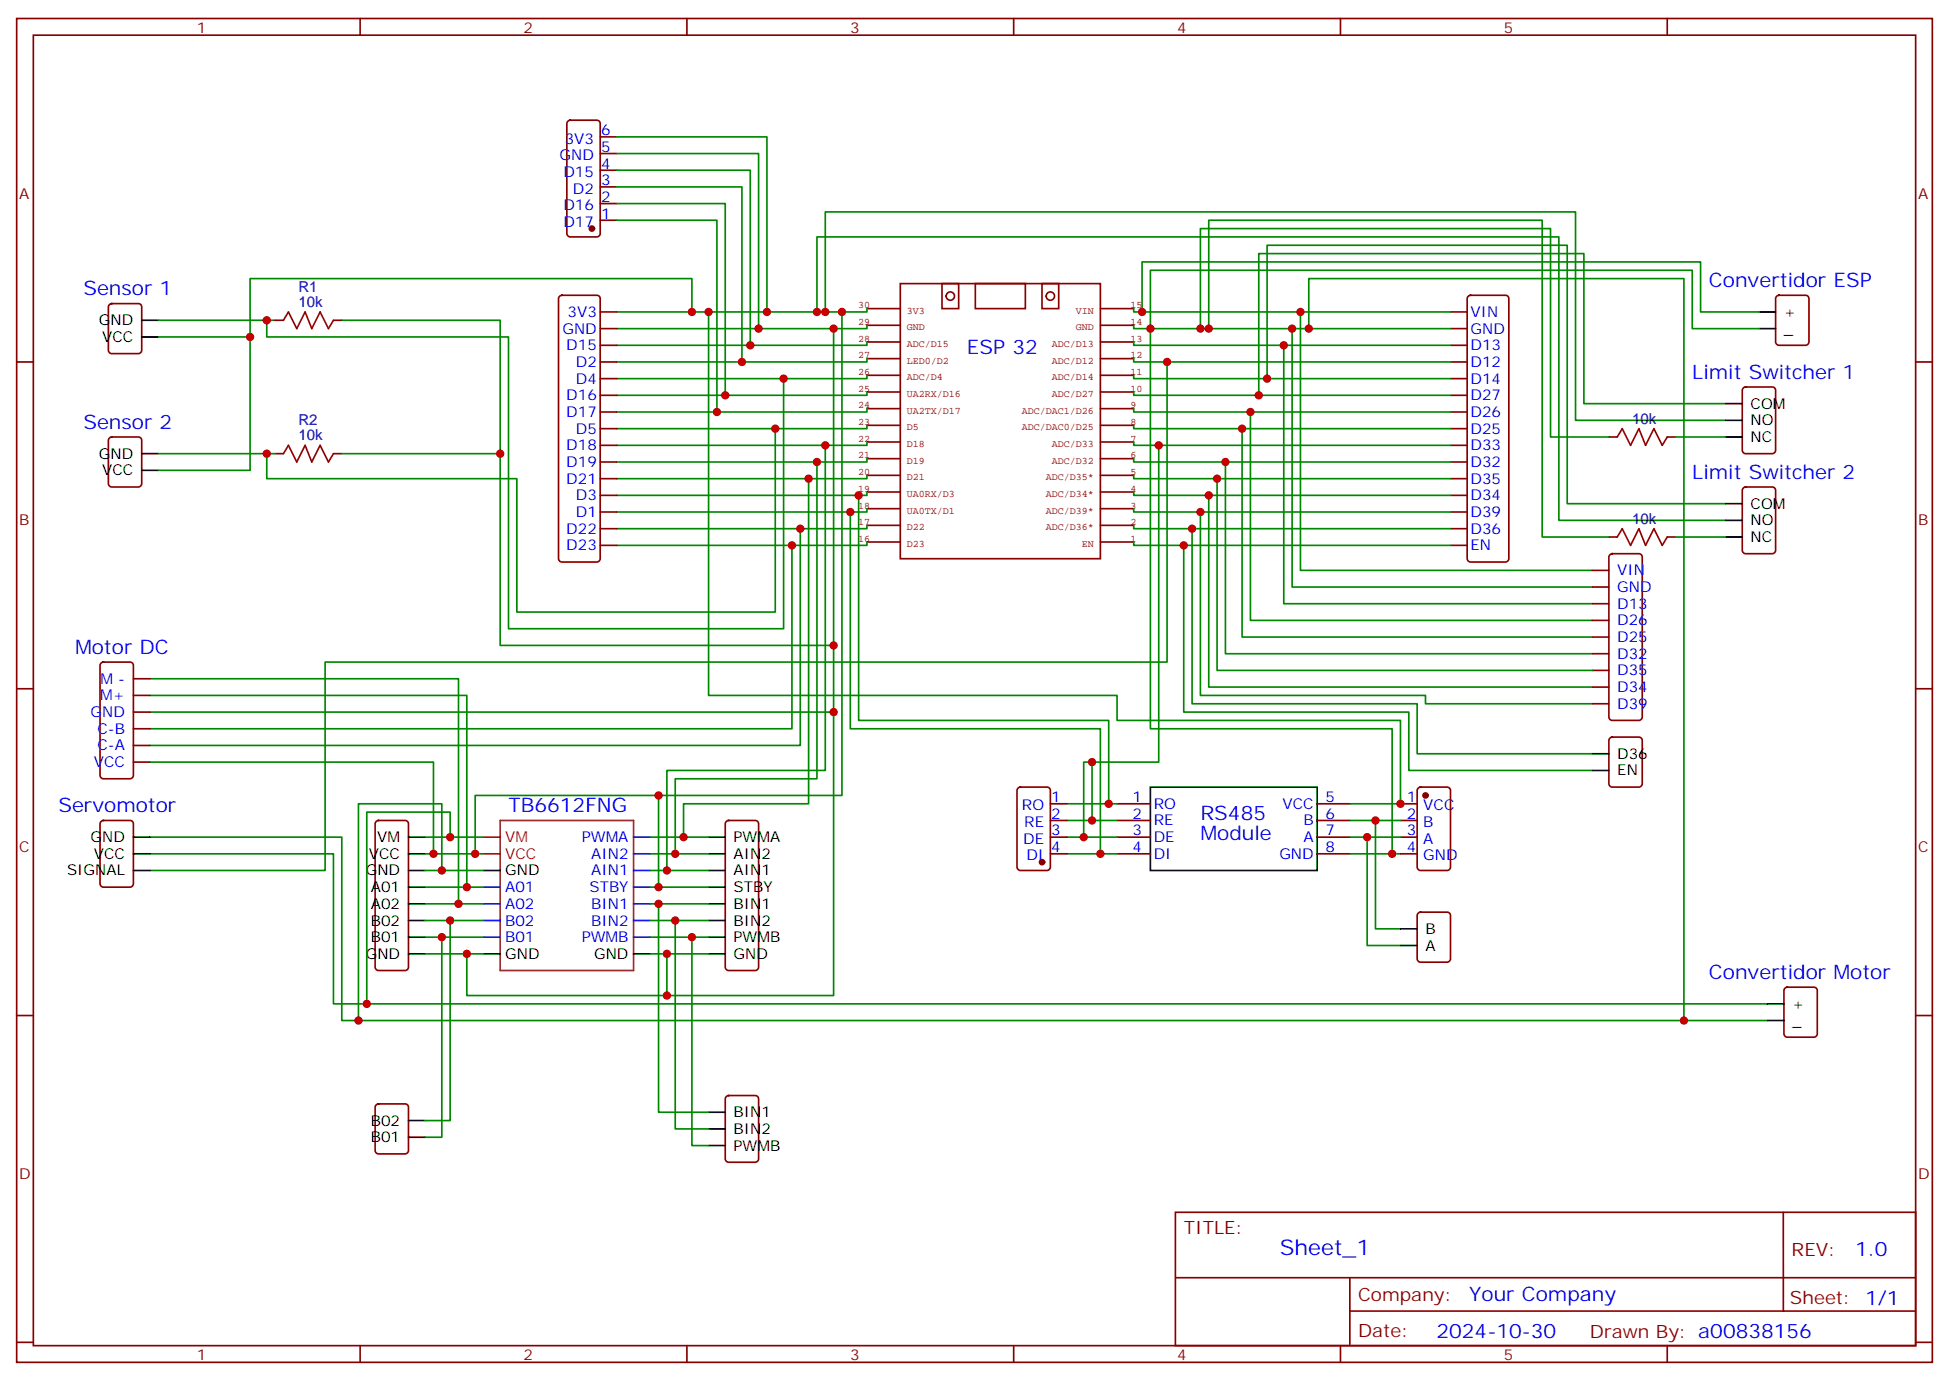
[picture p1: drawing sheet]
<svg xmlns="http://www.w3.org/2000/svg" width="412mm" height="292mm" viewBox="0 0 412 292" stroke-linecap="round" stroke-linejoin="round" font-family="sans-serif">
<g fill="none" stroke="#870000" stroke-width=".35">
<path d="M3.5 3.9h405.4v284.4h-405.4zM7.1 7.4h398.2v277.3h-398.2zM76.2 3.9v3.5M145.3 3.9v3.5M214.5 3.9v3.5M283.6 3.9v3.5M352.8 3.9v3.5M120.2 25.6l.4-.2h5.7a.71 .71 0 0 1 .7 .7v23.3a.76 .76 0 0 1-.7 .7h-5.7a.76 .76 0 0 1-.7-.7v-23.3zM127 39.5h3.5M127 36h3.5M127 32.5h3.5M127 29h3.5"/>
<path d="M127 46.6h3.5M127 43.1h3.5M3.5 76.6h3.6M23.2 64.4l.4-.2h5.7a.71 .71 0 0 1 .7 .7v9.2a.76 .76 0 0 1-.7 .7h-5.7a.76 .76 0 0 1-.7-.7v-9.2zM58.2 67.8h1.8M70.6 67.8h1.7M118.4 62.7l.5-.2h7.4a.71 .71 0 0 1 .7 .7v55a.76 .76 0 0 1-.7 .7h-7.4a.76 .76 0 0 1-.7-.7v-55zM127 76.6h3.5M127 73.1h3.5M127 69.5h3.5M127 66h3.5M306.9 76.6h3.5"/>
<path d="M306.9 73.1h3.5M306.9 69.5h3.5M306.9 66h3.5M310.7 62.7l.4-.2h7.5a.71 .71 0 0 1 .7 .7v55a.76 .76 0 0 1-.7 .7h-7.5a.76 .76 0 0 1-.7-.7v-55zM375.9 62.7l.5-.2h5.7a.71 .71 0 0 1 .7 .7v9.2a.76 .76 0 0 1-.7 .7h-5.7a.76 .76 0 0 1-.7-.7v-9.2zM405.3 76.6h3.6M23.2 92.7l.4-.2h5.7a.71 .71 0 0 1 .7 .7v9.1a.76 .76 0 0 1-.7 .7h-5.7a.76 .76 0 0 1-.7-.7v-9.1zM58.2 96h1.8M70.6 96h1.7M127 97.8h3.5M127 94.2h3.5M127 90.7h3.5"/>
<path d="M127 87.2h3.5M127 83.6h3.5M127 80.1h3.5M306.9 97.8h3.5M306.9 94.2h3.5M306.9 90.7h3.5M306.9 87.2h3.5M306.9 83.6h3.5M306.9 80.1h3.5M340.4 92.5h1.8M352.8 92.5h1.7M368.9 82.1l.5-.2h5.6a.71 .71 0 0 1 .7 .7v12.7a.76 .76 0 0 1-.7 .7h-5.6a.76 .76 0 0 1-.7-.7v-12.7z"/>
<path d="M127 115.4h3.5M127 111.9h3.5M127 108.3h3.5M127 104.8h3.5M127 101.3h3.5M306.9 115.4h3.5M306.9 111.9h3.5M306.9 108.3h3.5M306.9 104.8h3.5M306.9 101.3h3.5M340.4 113.6h1.8M340.7 117.4l.4-.2h5.7a.71 .71 0 0 1 .7 .7v33.8a.76 .76 0 0 1-.7 .7h-5.7a.76 .76 0 0 1-.7-.7v-33.8z"/>
<path d="M352.8 113.6h1.7M368.9 103.3l.5-.3h5.6a.71 .71 0 0 1 .7 .8v12.7a.76 .76 0 0 1-.7 .7h-5.6a.76 .76 0 0 1-.7-.7v-12.7zM336.9 120.7h3.5M336.9 124.2h3.5M336.9 127.7h3.5M336.9 131.3h3.5M336.9 134.8h3.5M336.9 138.3h3.5M3.5 145.7h3.6M21.4 140.3l.5-.2h5.6a.71 .71 0 0 1 .7 .7v23.3a.76 .76 0 0 1-.7 .7h-5.6a.76 .76 0 0 1-.7-.7v-23.3zM28.2 157.7h3.5M28.2 154.2h3.5"/>
<path d="M28.2 150.7h3.5M28.2 147.1h3.5M28.2 143.6h3.5M336.9 141.9h3.5M336.9 145.4h3.5M336.9 148.9h3.5M340.7 156.2l.4-.2h5.7a.71 .71 0 0 1 .7 .7v9.1a.76 .76 0 0 1-.7 .7h-5.7a.76 .76 0 0 1-.7-.7v-9.1zM405.3 145.7h3.6M21.4 173.8l.5-.2h5.6a.71 .71 0 0 1 .7 .7v12.7a.76 .76 0 0 1-.7 .7h-5.6a.76 .76 0 0 1-.7-.7v-12.7zM28.2 161.3h3.5M79.6 173.8l.5-.2h5.6a.71 .71 0 0 1 .7 .7v30.3a.76 .76 0 0 1-.7 .8h-5.6a.76 .76 0 0 1-.7-.8v-30.3zM153.7 173.8l.5-.2h5.6a.71 .71 0 0 1 .7 .7v30.3a.76 .76 0 0 1-.7 .8h-5.6a.76 .76 0 0 1-.7-.8v-30.3z"/>
<path d="M215.4 166.8l.5-.3h5.6a.71 .71 0 0 1 .7 .8v16.2a.76 .76 0 0 1-.7 .7h-5.6a.76 .76 0 0 1-.7-.7v-16.2zM222.2 170.1h3.6M222.2 173.6h3.6M222.2 177.1h3.6M236.4 170.1h7M236.4 173.6h7M236.4 177.1h7M278.7 170.1h7.1M278.7 173.6h7.1M278.7 177.1h7.1M296.3 170.1h3.6M296.3 173.6h3.6"/>
<path d="M296.3 177.1h3.6M300.1 166.8l.5-.3h5.6a.71 .71 0 0 1 .7 .8v16.2a.76 .76 0 0 1-.7 .7h-5.6a.76 .76 0 0 1-.7-.7v-16.2zM222.2 180.7h3.6M236.4 180.7h7M278.7 180.7h7.1M296.3 180.7h3.6M300.1 193.2l.5-.2h5.6a.71 .71 0 0 1 .7 .7v9.2a.76 .76 0 0 1-.7 .7h-5.6a.76 .76 0 0 1-.7-.7v-9.2zM3.5 214.9h3.6M377.7 209.1l.5-.2h5.6a.71 .71 0 0 1 .7 .7v9.2a.76 .76 0 0 1-.7 .7h-5.6a.76 .76 0 0 1-.7-.7v-9.2zM405.3 214.9h3.6M79.6 233.8l.5-.2h5.6a.71 .71 0 0 1 .7 .7v9.2a.76 .76 0 0 1-.7 .7h-5.6a.76 .76 0 0 1-.7-.7v-9.2zM153.7 232l.5-.2h5.6a.71 .71 0 0 1 .7 .7v12.7a.76 .76 0 0 1-.7 .7h-5.6a.76 .76 0 0 1-.7-.7v-12.7z"/>
<path d="M248.7 256.5h156.6v28.2h-156.6zM377.3 256.5v20.9M248.7 270.4h156.5M285.6 277.4h119.6M285.6 270.4v14.1M3.5 284h3.6M76.2 284.7v3.6M145.3 284.7v3.6M214.5 284.7v3.6M283.6 284.7v3.6M352.8 284.7v3.6M405.3 284h3.6"/>
</g>
<g fill="none" stroke="#850000" stroke-width=".35">
<path d="M183.4 79.4h7.1M183.4 75.9h7.1M183.4 72.4h7.1M183.4 68.8h7.1M183.4 65.3h7.1M190.5 60h42.3v58.2h-42.3zM199.3 60h3.5v5.3h-3.5zM206.4 60h10.6v5.3h-10.6zM220.5 60h3.5v5.3h-3.5zM232.8 79.4h7.1M232.8 75.9h7.1M232.8 72.4h7.1"/>
<path d="M232.8 68.8h7.1M232.8 65.3h7.1M183.4 82.9h7.1M183.4 97h7.1M183.4 93.5h7.1M183.4 90h7.1M183.4 86.5h7.1M232.8 82.9h7.1M232.8 97h7.1M232.8 93.5h7.1M232.8 90h7.1M232.8 86.5h7.1"/>
<path d="M183.4 114.7h7.1M183.4 111.2h7.1M183.4 107.6h7.1M183.4 104.1h7.1M183.4 100.6h7.1M232.8 114.7h7.1M232.8 111.2h7.1M232.8 107.6h7.1M232.8 104.1h7.1M232.8 100.6h7.1"/>
<circle cx="201.1" cy="62.6" r=".88"/>
<circle cx="222.3" cy="62.6" r=".88"/>
</g>
<g fill="none" stroke="#008700" stroke-width=".35">
<path d="M130.5 29h31.8v37M130.5 32.5h30v37M130.5 36h28.2v37.1M130.5 39.5h26.5v37.1M130.5 43.1h23v40.5M130.5 46.6h21.2v40.6M33.5 71.3h19.4v28.2h-19.4M33.5 67.8h24.7M56.4 67.8v3.5h51.2v61.7h58.2v-52.9M72.3 67.8h33.5v68.8h70.6M146.4 66v-7.1h-93.5v12.4M149.9 66v81.1h86.5v5.3h59.9v17.7h-10.5"/>
<path d="M172.9 66v-15.9h156.9v60h35.3M174.6 66v-21.2h158.8v44.1h31.7M176.4 69.5v141.1h-77.6v-8.8M178.2 66v102.3h-77.7v12.4M183.4 65.3v.7h-52.9M183.4 68.8v.7h-52.9M183.4 72.4v.7h-52.9M183.4 75.9v.7h-52.9M183.4 79.4v.7h-52.9M239.9 65.3v.7h67M239.9 68.8v.7h67M239.9 72.4v.7h67"/>
<path d="M239.9 75.9v.7h67M239.9 79.4v.7h67M241.7 66v-10.6h118.1v10.6h12.4M246.9 76.6v63.5h-178.1v44.1h-37.1M254 69.5v-21.1h74.1v44.1h12.3M255.8 69.5v-22.9h70.5v67h14.1M271.6 73.1v54.6h65.3M273.4 69.5v54.7h63.5M275.2 66v54.7h61.7M276.9 69.5v-10.6h79.4v157M372.2 69.5h-14.1v-12.3h-114.7v97h51.2v26.5M33.5 96h24.7"/>
<path d="M72.3 96h33.5M164 90.7v38.8h-54.6v-28.2h-53v-5.3M172.9 97.8v67h-30v15.9M174.6 94.2v68.8h-33.5v21.2M183.4 82.9v.7h-52.9M183.4 86.5v.7h-52.9M183.4 90v.7h-52.9M183.4 93.5v.7h-52.9M183.4 97v.8h-52.9M239.9 82.9v.7h67M239.9 86.5v.7h67M239.9 90v.7h67"/>
<path d="M239.9 93.5v.7h67M239.9 97v.8h67M245.2 94.2v67.1h-14.1v12.3M259.3 97.8v40.5h77.6M262.8 90.7v44.1h74.1M264.6 87.2v44.1h72.3M266.3 83.6v-29.9h68.8v31.7h30M268.1 80.1v-28.2h63.5v54.7h33.5M354.5 92.5h10.6M167.6 115.4v38.8h-135.9M169.3 111.9v45.8h-137.6M171.1 101.3v68.8h-26.5v7"/>
<path d="M179.9 108.3v45.9h52.9v26.5M181.7 104.8v47.6h52.9v17.7M183.4 100.6v.7h-52.9M183.4 104.1v.7h-52.9M183.4 107.6v.7h-52.9M183.4 111.2v.7h-52.9M183.4 114.7v.7h-52.9M239.9 100.6v.7h67M239.9 104.1v.7h67M239.9 107.6v.7h67M239.9 111.2v.7h67M239.9 114.7v.7h67"/>
<path d="M250.5 115.4v35.3h47.6v12.3h38.8M252.2 111.9v37h47.7v10.6h37M254 108.3v38.8h47.6v1.8h35.3M255.8 104.8v40.6h81.1M257.5 101.3v40.6h79.4M354.5 113.6h10.6M31.7 147.1h67.1v40.6M31.7 143.6h65.3v47.6M31.7 150.7h144.7M31.7 177.1h40.6v38.8h3.5M31.7 161.3h60v19.4M90 177.1h12.3"/>
<path d="M95.2 177.1v-5.3h-17.6v40.6h296.3M137.6 177.1h12.3M139.3 168.3v19.4M225.8 170.1h10.6M225.8 173.6h10.6M225.8 177.1h10.6M231.1 161.3h-1.8v15.8M285.8 173.6h5.2v22.9h5.3M285.8 177.1h3.5v23h7M289.3 177.1h7M291 173.6h5.3M31.7 180.7h38.9v31.7h7"/>
<path d="M90 180.7h12.3M90 184.2h12.3M90 187.7h12.3M90 191.2h12.3M90 194.8h12.3M90 198.3h12.3M93.5 184.2v-14.1h-17.7v45.8h298.1M93.5 198.3v42.3h-3.5M95.2 194.8v42.3h-5.2M137.6 180.7h12.3M137.6 184.2h12.3M137.6 187.7h12.3"/>
<path d="M137.6 191.2h12.3M137.6 194.8h12.3M137.6 198.3h12.3M139.3 191.2v44.1h10.6M142.9 194.8v44.1h7M146.4 198.3v44.1h3.5M225.8 180.7h10.6M285.8 180.7h10.5M90 201.8h12.3M137.6 201.8h12.3M141.1 201.8v8.8"/>
</g>
<g fill="none" stroke="#000" stroke-width=".35">
<path d="M30 71.3h3.5M30 67.8h3.5M372.2 66h3.5M372.2 69.5h3.5M30 99.5h3.5M30 96h3.5M365.1 85.4h3.6M365.1 88.9h3.6M365.1 92.5h3.6M365.1 106.6h3.6M365.1 110.1h3.6M365.1 113.6h3.6"/>
<path d="M336.9 159.5h3.5M28.2 177.1h3.5M86.4 177.1h3.6M149.9 177.1h3.6M243.4 166.5h35.3v17.7h-35.3zM336.9 163h3.5M28.2 180.7h3.5M28.2 184.2h3.5M86.4 180.7h3.6M86.4 184.2h3.6M86.4 187.7h3.6M86.4 191.2h3.6"/>
<path d="M86.4 194.8h3.6M86.4 198.3h3.6M102.3 184.2h3.5M149.9 180.7h3.6M149.9 184.2h3.6M149.9 187.7h3.6M149.9 191.2h3.6M149.9 194.8h3.6M149.9 198.3h3.6M296.3 196.5h3.6M86.4 201.8h3.6M102.3 201.8h3.5"/>
<path d="M134.1 201.8h3.5M149.9 201.8h3.6M296.3 200.1h3.6M373.9 212.4h3.6M373.9 215.9h3.6M86.4 237.1h3.6M149.9 235.3h3.6M149.9 238.9h3.6M86.4 240.6h3.6M149.9 242.4h3.6"/>
</g>
<path d="M105.8 173.6h28.3v31.8h-28.3z" fill="none" stroke="#8c2424" stroke-width=".35"/>
<path d="M102.3 177.1h3.5M102.3 180.7h3.5" fill="none" stroke="#f00" stroke-width=".35"/>
<path d="M134.1 177.1h3.5M102.3 187.7h3.5M102.3 191.2h3.5M102.3 194.8h3.5M102.3 198.3h3.5M134.1 187.7h3.5M134.1 191.2h3.5M134.1 194.8h3.5M134.1 198.3h3.5M134.1 184.2h3.5M134.1 180.7h3.5" fill="none" stroke="#00f" stroke-width=".35"/>
<path d="M60 67.8l1-1.8 1.8 3.5 1.8-3.5 1.4 3.5 1.7-3.5 1.8 3.5 1.1-1.7M60 96l1-1.8 1.8 3.6 1.8-3.6 1.4 3.6 1.7-3.6 1.8 3.6 1.1-1.8M342.2 92.5l1.1-1.8 1.7 3.5 1.8-3.5 1.4 3.5 1.8-3.5 1.7 3.5 1.1-1.7M342.2 113.6l1.1-1.7 1.7 3.5 1.8-3.5 1.4 3.5 1.8-3.5 1.7 3.5 1.1-1.8" fill="none" stroke="#a10000" stroke-width=".35"/>
<g fill="#870000" stroke="#870000" stroke-width=".35">
<circle cx="125.2" cy="48.4" r=".53"/>
<circle cx="301.6" cy="168.3" r=".53"/>
<circle cx="220.5" cy="182.4" r=".53"/>
</g>
<g fill="#c00">
<circle cx="294.6" cy="180.7" r=".88"/>
<circle cx="181.7" cy="104.8" r=".88"/>
<circle cx="234.6" cy="170.1" r=".88"/>
<circle cx="179.9" cy="108.3" r=".88"/>
<circle cx="232.8" cy="180.7" r=".88"/>
<circle cx="178.2" cy="66" r=".88"/>
<circle cx="100.5" cy="180.7" r=".88"/>
<circle cx="139.3" cy="187.7" r=".88"/>
<circle cx="139.3" cy="168.3" r=".88"/>
<circle cx="176.4" cy="69.5" r=".88"/>
<circle cx="98.8" cy="201.8" r=".88"/>
<circle cx="141.1" cy="201.8" r=".88"/>
<circle cx="141.1" cy="210.6" r=".88"/>
<circle cx="171.1" cy="101.3" r=".88"/>
<circle cx="144.6" cy="177.1" r=".88"/>
<circle cx="169.3" cy="111.9" r=".88"/>
<circle cx="167.6" cy="115.4" r=".88"/>
<circle cx="176.4" cy="150.7" r=".88"/>
<circle cx="98.8" cy="187.7" r=".88"/>
<circle cx="97" cy="191.2" r=".88"/>
<circle cx="231.1" cy="173.6" r=".88"/>
<circle cx="95.3" cy="177.1" r=".88"/>
<circle cx="93.5" cy="184.2" r=".88"/>
<circle cx="75.8" cy="215.9" r=".88"/>
<circle cx="95.3" cy="194.8" r=".88"/>
<circle cx="93.5" cy="198.3" r=".88"/>
<circle cx="139.3" cy="191.2" r=".88"/>
<circle cx="142.9" cy="194.8" r=".88"/>
<circle cx="146.4" cy="198.3" r=".88"/>
<circle cx="176.4" cy="136.6" r=".88"/>
<circle cx="105.8" cy="96" r=".88"/>
<circle cx="165.8" cy="80.1" r=".88"/>
<circle cx="56.4" cy="67.8" r=".88"/>
<circle cx="164" cy="90.7" r=".88"/>
<circle cx="56.4" cy="96" r=".88"/>
<circle cx="52.9" cy="71.3" r=".88"/>
<circle cx="289.3" cy="177.1" r=".88"/>
<circle cx="291" cy="173.6" r=".88"/>
<circle cx="241.7" cy="66" r=".88"/>
<circle cx="146.4" cy="66" r=".88"/>
<circle cx="243.4" cy="69.5" r=".88"/>
<circle cx="246.9" cy="76.6" r=".88"/>
<circle cx="245.2" cy="94.2" r=".88"/>
<circle cx="250.5" cy="115.4" r=".88"/>
<circle cx="252.2" cy="111.9" r=".88"/>
<circle cx="254" cy="108.3" r=".88"/>
<circle cx="255.8" cy="104.8" r=".88"/>
<circle cx="262.8" cy="90.7" r=".88"/>
<circle cx="264.6" cy="87.2" r=".88"/>
<circle cx="271.6" cy="73.1" r=".88"/>
<circle cx="273.4" cy="69.5" r=".88"/>
<circle cx="275.2" cy="66" r=".88"/>
<circle cx="162.3" cy="66" r=".88"/>
<circle cx="160.5" cy="69.5" r=".88"/>
<circle cx="158.8" cy="73.1" r=".88"/>
<circle cx="157" cy="76.6" r=".88"/>
<circle cx="153.5" cy="83.6" r=".88"/>
<circle cx="151.7" cy="87.2" r=".88"/>
<circle cx="77.6" cy="212.4" r=".88"/>
<circle cx="356.3" cy="215.9" r=".88"/>
<circle cx="276.9" cy="69.5" r=".88"/>
<circle cx="174.6" cy="94.2" r=".88"/>
<circle cx="172.9" cy="97.8" r=".88"/>
<circle cx="141.1" cy="184.2" r=".88"/>
<circle cx="142.9" cy="180.7" r=".88"/>
<circle cx="257.5" cy="101.3" r=".88"/>
<circle cx="266.3" cy="83.6" r=".88"/>
<circle cx="268.1" cy="80.1" r=".88"/>
<circle cx="254" cy="69.5" r=".88"/>
<circle cx="255.8" cy="69.5" r=".88"/>
<circle cx="259.3" cy="97.8" r=".88"/>
<circle cx="231.1" cy="161.3" r=".88"/>
<circle cx="229.3" cy="177.1" r=".88"/>
<circle cx="149.9" cy="66" r=".88"/>
<circle cx="296.3" cy="170.1" r=".88"/>
<circle cx="174.6" cy="66" r=".88"/>
<circle cx="172.9" cy="66" r=".88"/>
<circle cx="91.7" cy="180.7" r=".88"/>
</g>
<text font-size="4.6" fill="#00f" x="270.8" y="265.5">Sheet_1</text>
<g font-size="4.2" fill="#00f">
<text x="17.6" y="62.5">Sensor 1</text>
<text x="361.6" y="60.7">Convertidor ESP</text>
<text x="204.6" y="74.8">ESP 32</text>
<text x="358.1" y="80.1">Limit Switcher 1</text>
<text x="17.6" y="90.7">Sensor 2</text>
<text x="358.1" y="101.3">Limit Switcher 2</text>
<text x="15.9" y="138.3">Motor DC</text>
<text x="12.3" y="171.8">Servomotor</text>
<text x="107.6" y="171.8">TB6612FNG</text>
<text x="254" y="173.6">RS485</text>
<text x="254" y="177.8">Module</text>
<text x="361.6" y="207.1">Convertidor Motor</text>
<text x="392.5" y="265.8">1.0</text>
<text x="310.9" y="275.3">Your Company</text>
<text x="304" y="283.1">2024-10-30</text>
</g>
<g font-size="3.9" fill="#800">
<text x="250.5" y="261.1">TITLE:</text>
<text x="379.1" y="265.8">REV:</text>
<text x="287.4" y="275.3">Company:</text>
<text x="378.7" y="275.9">Sheet: 1/1</text>
<text x="287.4" y="283">Date:</text>
<text x="336.4" y="283.1">Drawn By: a00838156</text>
</g>
<g font-size="3.2" fill="#800">
<text x="41.6" y="6.9">1</text>
<text x="110.8" y="6.9">2</text>
<text x="179.9" y="6.9">3</text>
<text x="249.1" y="6.9">4</text>
<text x="318.2" y="6.9">5</text>
<text x="4.1" y="42">A</text>
<text x="405.9" y="42">A</text>
<text x="4.1" y="111.2">B</text>
<text x="405.9" y="111.2">B</text>
<text x="4.1" y="180.3">C</text>
<text x="405.9" y="180.3">C</text>
<text x="4.1" y="249.4">D</text>
<text x="405.9" y="249.4">D</text>
<text x="41.6" y="287.7">1</text>
<text x="110.8" y="287.7">2</text>
<text x="179.9" y="287.7">3</text>
<text x="249.1" y="287.7">4</text>
<text x="318.2" y="287.7">5</text>
</g>
<g font-size="3.2" fill="#00f">
<text x="127.2" y="28.6">6</text>
<text x="118.4" y="33.9">GND</text>
<text x="119.5" y="30.4">3V3</text>
<text x="127.2" y="35.7">4</text>
<text x="127.2" y="32.1">5</text>
<text x="119.2" y="37.4">D15</text>
<text x="121.2" y="41">D2</text>
<text x="127.2" y="39.2">3</text>
<text x="119.2" y="44.5">D16</text>
<text x="127.2" y="46.2">1</text>
<text x="127.2" y="42.7">2</text>
<text x="119.2" y="48">D17</text>
<text x="119" y="70.6">GND</text>
<text x="120.1" y="67.1">3V3</text>
<text x="311.1" y="67.1">VIN</text>
<text x="311.1" y="70.6">GND</text>
<text x="119.8" y="74.1">D15</text>
<text x="121.8" y="77.6">D2</text>
<text x="311.1" y="74.1">D13</text>
<text x="311.1" y="77.6">D12</text>
<text x="121.8" y="81.2">D4</text>
<text x="311.1" y="81.2">D14</text>
<text x="119.8" y="88.2">D17</text>
<text x="119.8" y="84.7">D16</text>
<text x="311.1" y="84.7">D27</text>
<text x="311.1" y="88.2">D26</text>
<text x="119.8" y="95.3">D18</text>
<text x="121.8" y="91.8">D5</text>
<text x="311.1" y="91.8">D25</text>
<text x="311.1" y="95.3">D33</text>
<text x="119.8" y="98.8">D19</text>
<text x="311.1" y="98.8">D32</text>
<text x="119.8" y="102.3">D21</text>
<text x="121.8" y="105.9">D3</text>
<text x="311.1" y="102.3">D35</text>
<text x="311.1" y="105.9">D34</text>
<text x="119.8" y="112.9">D22</text>
<text x="121.8" y="109.4">D1</text>
<text x="311.1" y="109.4">D39</text>
<text x="311.1" y="112.9">D36</text>
<text x="119.8" y="116.5">D23</text>
<text x="311.1" y="116.5">EN</text>
<text x="342.2" y="121.7">VIN</text>
<text x="342.2" y="125.3">GND</text>
<text x="342.2" y="128.8">D13</text>
<text x="342.2" y="132.3">D26</text>
<text x="342.2" y="135.9">D25</text>
<text x="342.2" y="139.4">D32</text>
<text x="342.2" y="142.9">D35</text>
<text x="21.2" y="148.2">M+</text>
<text x="21.2" y="144.7">M -</text>
<text x="342.2" y="146.4">D34</text>
<text x="342.2" y="150">D39</text>
<text x="19.2" y="151.7">GND</text>
<text x="20.6" y="155.3">C-B</text>
<text x="20.6" y="158.8">C-A</text>
<text x="19.9" y="162.3">VCC</text>
<text x="216.2" y="171.5">RO</text>
<text x="222.4" y="173.2">2</text>
<text x="222.4" y="169.7">1</text>
<text x="239.6" y="169.7">1</text>
<text x="239.6" y="173.2">2</text>
<text x="244.1" y="171.1">RO</text>
<text x="271.4" y="171.1">VCC</text>
<text x="280.5" y="169.7">5</text>
<text x="280.5" y="173.2">6</text>
<text x="297.7" y="169.7">1</text>
<text x="297.7" y="173.2">2</text>
<text x="301.2" y="171.5">VCC</text>
<text x="123.1" y="178.2">PWMA</text>
<text x="216.5" y="178.5">DE</text>
<text x="216.7" y="175">RE</text>
<text x="222.4" y="176.8">3</text>
<text x="239.6" y="176.8">3</text>
<text x="244.1" y="174.7">RE</text>
<text x="244.1" y="178.2">DE</text>
<text x="275.8" y="174.7">B</text>
<text x="275.8" y="178.2">A</text>
<text x="280.5" y="176.8">7</text>
<text x="297.7" y="176.8">3</text>
<text x="301.2" y="175">B</text>
<text x="301.2" y="178.5">A</text>
<text x="125.1" y="185.2">AIN1</text>
<text x="125.1" y="181.7">AIN2</text>
<text x="217.2" y="182.1">DI</text>
<text x="222.4" y="180.3">4</text>
<text x="239.6" y="180.3">4</text>
<text x="244.1" y="181.7">DI</text>
<text x="270.7" y="181.7">GND</text>
<text x="280.5" y="180.3">8</text>
<text x="297.7" y="180.3">4</text>
<text x="301.2" y="182.1">GND</text>
<text x="106.9" y="188.8">A01</text>
<text x="124.7" y="188.8">STBY</text>
<text x="106.9" y="192.3">A02</text>
<text x="106.9" y="195.8">B02</text>
<text x="125.1" y="195.8">BIN2</text>
<text x="125.1" y="192.3">BIN1</text>
<text x="106.9" y="199.4">B01</text>
<text x="123.1" y="199.4">PWMB</text>
</g>
<g font-size="3.2" fill="#000080">
<text x="63.2" y="64.9">10k</text>
<text x="63.2" y="61.7">R1</text>
<text x="63.2" y="89.9">R2</text>
<text x="345.4" y="89.6">10k</text>
<text x="63.2" y="93.2">10k</text>
<text x="345.4" y="110.8">10k</text>
</g>
<g font-size="3.2">
<text x="20.9" y="68.8">GND</text>
<text x="377.5" y="67.1">+</text>
<text x="377.5" y="70.6">_</text>
<text x="21.6" y="72.4">VCC</text>
<text x="370.4" y="86.5">COM</text>
<text x="370.4" y="90">NO</text>
<text x="370.4" y="93.5">NC</text>
<text x="20.9" y="97">GND</text>
<text x="21.6" y="100.6">VCC</text>
<text x="370.4" y="107.6">COM</text>
<text x="370.4" y="111.2">NO</text>
<text x="370.4" y="114.7">NC</text>
<text x="342.2" y="160.5">D36</text>
<text x="342.2" y="164.1">EN</text>
<text x="19.2" y="178.2">GND</text>
<text x="79.8" y="178.2">VM</text>
<text x="155.2" y="178.2">PWMA</text>
<text x="14.2" y="185.2">SIGNAL</text>
<text x="19.9" y="181.7">VCC</text>
<text x="77.4" y="185.2">GND</text>
<text x="78.1" y="181.7">VCC</text>
<text x="106.9" y="185.2">GND</text>
<text x="155.2" y="181.7">AIN2</text>
<text x="155.2" y="185.2">AIN1</text>
<text x="78.5" y="188.8">A01</text>
<text x="155.2" y="188.8">STBY</text>
<text x="78.5" y="195.8">B02</text>
<text x="78.5" y="192.3">A02</text>
<text x="155.2" y="192.3">BIN1</text>
<text x="155.2" y="195.8">BIN2</text>
<text x="301.6" y="197.6">B</text>
<text x="77.4" y="202.9">GND</text>
<text x="78.5" y="199.4">B01</text>
<text x="106.9" y="202.9">GND</text>
<text x="125.7" y="202.9">GND</text>
<text x="155.2" y="199.4">PWMB</text>
<text x="155.2" y="202.9">GND</text>
<text x="301.6" y="201.1">A</text>
<text x="379.2" y="213.5">+</text>
<text x="379.2" y="217">_</text>
<text x="78.5" y="238.2">B02</text>
<text x="155.2" y="236.4">BIN1</text>
<text x="155.2" y="239.9">BIN2</text>
<text x="78.5" y="241.7">B01</text>
<text x="155.2" y="243.5">PWMB</text>
</g>
<g font-size="3.2" fill="#f00">
<text x="106.9" y="178.2">VM</text>
<text x="106.9" y="181.7">VCC</text>
</g>
<g font-size="2.1" fill="#840000">
<text x="181.6" y="65.3">30</text>
<text x="239.2" y="65.3">15</text>
<text x="181.6" y="68.8">29</text>
<text x="191.9" y="69.9">GND</text>
<text x="191.9" y="66.4">3V3</text>
<text x="227.6" y="69.9">GND</text>
<text x="227.6" y="66.4">VIN</text>
<text x="239.2" y="68.8">14</text>
<text x="181.6" y="75.8">27</text>
<text x="181.6" y="72.3">28</text>
<text x="191.9" y="76.9">LED0/D2</text>
<text x="191.9" y="73.4">ADC/D15</text>
<text x="222.5" y="76.9">ADC/D12</text>
<text x="222.5" y="73.4">ADC/D13</text>
<text x="239.2" y="75.8">12</text>
<text x="239.2" y="72.3">13</text>
<text x="181.6" y="82.9">25</text>
<text x="181.6" y="79.4">26</text>
<text x="191.9" y="84">UA2RX/D16</text>
<text x="191.9" y="80.5">ADC/D4</text>
<text x="222.5" y="84">ADC/D27</text>
<text x="222.5" y="80.5">ADC/D14</text>
<text x="239.2" y="82.9">10</text>
<text x="239.2" y="79.4">11</text>
<text x="181.6" y="90">23</text>
<text x="181.6" y="86.4">24</text>
<text x="191.9" y="87.5">UA2TX/D17</text>
<text x="216.2" y="87.5">ADC/DAC1/D26</text>
<text x="239.2" y="90">8</text>
<text x="239.2" y="86.4">9</text>
<text x="181.6" y="93.5">22</text>
<text x="191.9" y="94.6">D18</text>
<text x="191.9" y="91.1">D5</text>
<text x="216.2" y="91.1">ADC/DAC0/D25</text>
<text x="222.5" y="94.6">ADC/D33</text>
<text x="239.2" y="93.5">7</text>
<text x="181.6" y="100.5">20</text>
<text x="181.6" y="97">21</text>
<text x="191.9" y="101.6">D21</text>
<text x="191.9" y="98.1">D19</text>
<text x="221.3" y="101.6">ADC/D35*</text>
<text x="222.5" y="98.1">ADC/D32</text>
<text x="239.2" y="100.5">5</text>
<text x="239.2" y="97">6</text>
<text x="181.6" y="107.6">18</text>
<text x="181.6" y="104.1">19</text>
<text x="191.9" y="105.2">UA0RX/D3</text>
<text x="221.3" y="105.2">ADC/D34*</text>
<text x="239.2" y="107.6">3</text>
<text x="239.2" y="104.1">4</text>
<text x="181.6" y="111.1">17</text>
<text x="191.9" y="112.2">D22</text>
<text x="191.9" y="108.7">UA0TX/D1</text>
<text x="221.3" y="112.2">ADC/D36*</text>
<text x="221.3" y="108.7">ADC/D39*</text>
<text x="239.2" y="111.1">2</text>
<text x="181.6" y="114.7">16</text>
<text x="191.9" y="115.7">D23</text>
<text x="228.9" y="115.7">EN</text>
<text x="239.2" y="114.7">1</text>
</g>
</svg>
